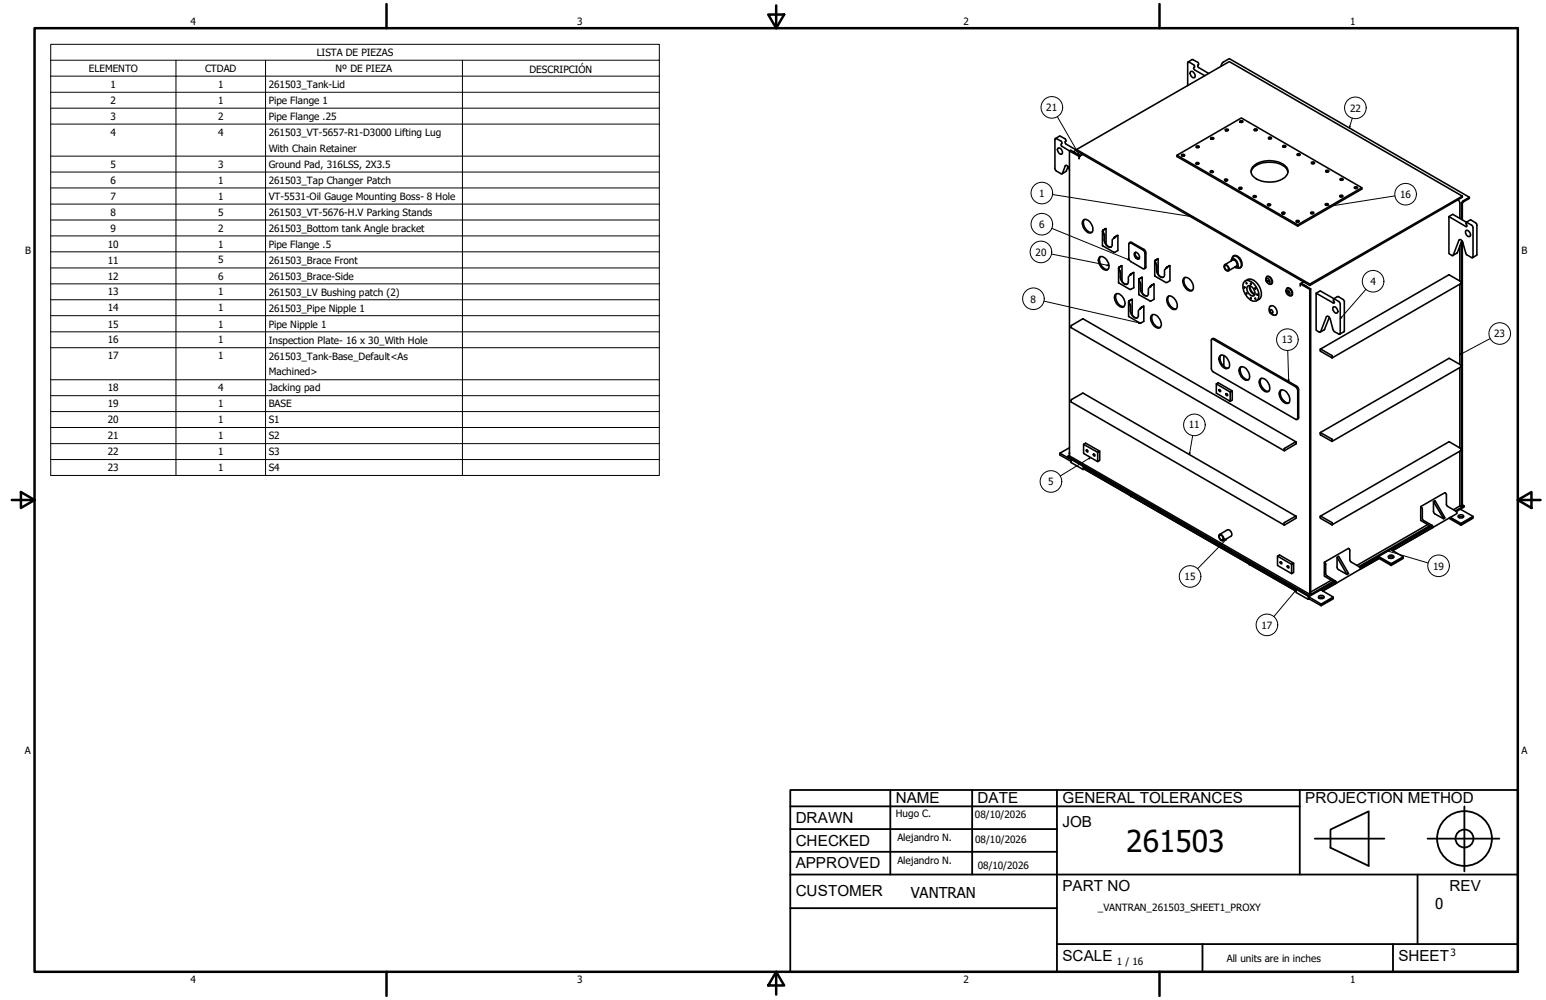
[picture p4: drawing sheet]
<svg xmlns="http://www.w3.org/2000/svg" width="432mm" height="279mm" viewBox="0 0 432 279" stroke-linecap="round" stroke-linejoin="round" font-family="sans-serif">
<!-- layer: Visible (ANSI) -->
<g fill="none" stroke="#000" stroke-width=".44">
<path d="M331.9 17.3l1.3-.7 1.5 1 .1 .4-.3 .3 .2 .6 2.9 1.6M341.1 18.5v-.4l.5-.7 1.7-1 67.1 38.7M294.8 38.7l1.1-.7 .3 .1 1.4 .8 .2 .5-.3 .2v.4l.3 .3 2.8 1.6M332.5 20a1.14 1.14 0 0 1 1.1 1.7 1.18 1.18 0 0 1-1.1-1.7zM336.5 21.1l-2.9-1.7a.47 .47 0 0 1 .1-.8l-.3-.5-1.4-.8-.3 .1v6.5M338.1 38.5l.4-.1a.34 .34 0 0 1 .4 0 .34 .34 0 0 1 0 .5 .34 .34 0 0 1-.4 0zM338.3 38.9h.5M342.2 36.2l.3-.1a.34 .34 0 0 1 .5 0 .34 .34 0 0 1 0 .5 .34 .34 0 0 1-.5 0zM342.4 36.5h.5M346.3 33.8l.3-.1a.34 .34 0 0 1 .5 0 .34 .34 0 0 1 0 .5 .34 .34 0 0 1-.5 0l-.3-.2zM346.5 34.2h.5M350.3 36.2l.2-.2a.36 .36 0 0 1 .5-.1 .36 .36 0 0 1 .1 .5 .36 .36 0 0 1-.5 .1z"/>
<path d="M350.5 36.4h.5M354.4 38.4h.7a.38 .38 0 0 1-.4 .4 .38 .38 0 0 1-.4-.4zM354.5 38.8h.5M295.5 41.4a1.08 1.08 0 0 1 1 .5 1.08 1.08 0 0 1 0 1.2 1.35 1.35 0 0 1-1-1.7zM298.3 46.5l-.5 1.3-1.2 .8M300 42.5l1.7 1.1M300.7 41.8v.4l65.1 37.6 42.6-24.7v-.3l-65.1-37.6-42.6 24.6 65.1 37.6 42.6-24.6M300.7 41.8l-.9 .6M301.4 43.7l-2.7-1.5v85.2l67.1 38.7 .3-.2v-85.2l-2.7-1.5-.2 .1v.6M301.7 43.6l.7-.5-.7 .4-2.7-1.5-.3 .2-2.2-1.4-.1-.5 .2-.5-.2-.4-1.4-.7h-.3v8.7l.4 .4 1.4 .8 1-2.2a.68 .68 0 0 1 .7 0 .68 .68 0 0 1 .4 .6l.1 .6M301.7 43.6l-.3 .7v-.6M301.7 43.6l-.3 .1"/>
<path d="M328.7 43.4l18-10.4 33.7 19.5-17.9 10.3M330.1 43.6a.4 .4 0 0 1 .3-.6 .4 .4 0 0 1 .5 .4l-.4 .2h-.4h.6M334.1 45.8a.39 .39 0 0 1 .3-.4 .39 .39 0 0 1 .5 .3l-.8 .1h.6M334.1 40.8h.6a.36 .36 0 0 1 0 .6 .36 .36 0 0 1-.6-.3zM334.3 41.2h.5M338 47.9l.6-.1a.23 .23 0 0 1 .3 .2 .23 .23 0 0 1-.3 .2l-.5-.1zM338.1 48.2h.6M342.1 50.5a.4 .4 0 0 1 .3-.6 .4 .4 0 0 1 .5 .4l-.3 .2h-.5h.6M346.1 52.8a.34 .34 0 0 1 .4-.5 .34 .34 0 0 1 .3 .5h-.7h.6M349.4 48.1a4.5 4.5 0 0 1 4.8-2.8 5.3 5.3 0 0 1 5.4 2.4l.1 .4M349.9 46.5a7.1 7.1 0 0 1 9.6 .4 2.38 2.38 0 0 1-1.7 3.3 7 7 0 0 1-8.2-1.4l-.1-.4a1.84 1.84 0 0 1 .4-1.9zM350 54.8l.6-.1a.23 .23 0 0 1 .3 .2 .23 .23 0 0 1-.3 .2h-.5z"/>
<path d="M350.1 55.1h.6M354.1 57.4a.4 .4 0 0 1 .3-.6 .4 .4 0 0 1 .5 .4l-.3 .3-.5-.1h.6M358.1 59.7a.34 .34 0 0 1 .4-.5 .34 .34 0 0 1 .3 .5h-.7h.6M358.3 40.7l.3-.1a.34 .34 0 0 1 .5 .1 .34 .34 0 0 1 0 .4 .34 .34 0 0 1-.5 0l-.3-.1zM358.5 41.1h.5M362.3 43.1l.2-.1a.34 .34 0 0 1 .5-.1 .34 .34 0 0 1 .1 .5 .34 .34 0 0 1-.5 0l-.3-.2zM362.5 43.4h.5M366.1 59.4l.6-.2a.23 .23 0 0 1 .3 .3 .23 .23 0 0 1-.4 .2l-.5-.1zM366.2 59.7h.6M366.3 45.4l.3-.1a.33 .33 0 0 1 .5 0 .33 .33 0 0 1 0 .4 .33 .33 0 0 1-.5 0zM366.5 45.7h.5M370.1 57l.4-.1a.33 .33 0 0 1 .4 0 .33 .33 0 0 1 0 .5 .33 .33 0 0 1-.4-.1z"/>
<path d="M370.3 57.3h.5M370.3 47.7l.3-.1a.34 .34 0 0 1 .5 0 .34 .34 0 0 1 0 .5 .34 .34 0 0 1-.5 0zM370.5 48h.5M374.2 54.7l.3-.2a.33 .33 0 0 1 .5 0 .33 .33 0 0 1 0 .5 .33 .33 0 0 1-.5 0zM374.3 55h.6M374.3 50a.36 .36 0 0 1 .6-.2 .36 .36 0 0 1 0 .6h-.4zM374.5 50.3h.5M378.3 52.3l.3-.1a.33 .33 0 0 1 .5 0 .33 .33 0 0 1 0 .5 .33 .33 0 0 1-.5-.1l-.3-.1zM378.5 52.6h.5M380.4 52.5v.3l-17.9 10.4-33.8-19.4v-.4l33.8 19.4v.4M407.2 55.8l.5 .8v4.4M302.6 61.5a1.96 1.96 0 0 1 2.5 1.6l.1 .6a1.02 1.02 0 0 1-.4 1.3 1.02 1.02 0 0 1-1.4-.4 2.56 2.56 0 0 1-.8-3.1z"/>
<path d="M302.9 61.3a2.65 2.65 0 0 0 1.5 3.6h.5M307 71.9h.1a1.97 1.97 0 0 1 2.5 1.5l.1 .6a1.04 1.04 0 0 1-.5 1.4 1.04 1.04 0 0 1-1.4-.4 2.85 2.85 0 0 1-.8-3.1zM307.4 71.7a2.56 2.56 0 0 0 .8 3.2l.9 .4 .3-.1M307.9 64.6v4l3.2 1.9 1.1-.5v-4.2M308 64.8h.1M308 64.3v.5M308 64.3l.9-.4-.8 .5M308 64.8l.4 .9M308 64.3l.1 .1M308.1 64.8l.4 .9v1.3a2.07 2.07 0 0 0 1.9 2M308.1 64.4v.4M308.4 65.7v1.3a1.84 1.84 0 0 0 2 2l.2-.4v-1.6l.5-.5"/>
<path d="M308.5 65.7h-.1M308.9 63.9v4.2M311.3 66.2l-.2 .3M311.3 66.2l.9-.4-.8 .5M311.3 66.2l.1 .1M311.4 66.3l-.3 .2M312.4 74.9v4.2l3.2 1.8 1.1-.5v-4.3M312.5 74.7v.5M312.5 74.7l.9-.5-.9 .5M312.5 75.2l.4 .9M312.5 74.7h.1M312.5 75.1l.5 .9v1.3a1.96 1.96 0 0 0 1.8 2.1"/>
<path d="M312.5 75.1v.1M312.5 74.7v.4M312.9 76.1v1.3a1.82 1.82 0 0 0 1.9 2l.4-.6v-1.4l.3-.5M313 76l-.1 .1M313.4 74.2v4.3M315.5 67.8l3.8 2.1 .4 .4 .1 4.4a.36 .36 0 0 1-.2 .4 .36 .36 0 0 1-.4 0l-3.7-2.4-.2-.5v-4.1zM315.5 67.9l.5-.2 3.8 2.2 .2 .5v4.3l-.4 .4M315.8 76.6l-.3 .3M315.8 76.6l.9-.5-.9 .5M315.8 76.6h.1M316.9 70.6a1.12 1.12 0 0 1 1.2 .5 1.12 1.12 0 0 1-.1 1.3h-.3l-.6-.5-.3-.6zM317.2 70.5l-.1 .6 .5 .9"/>
<path d="M317.4 72.1l.4-.2 .1 .4M317.9 72.3h.3M317.9 72.3l-.2 .1M318.1 78.2v4.1l3.1 1.8 1.1-.5v-4.2M318.1 77.9v.5M318.1 77.9l.9-.4-.8 .5M318.1 78.4l.4 .9M318.1 77.9l.1 .1M318.2 78.4l.4 .8v1.4a1.95 1.95 0 0 0 1.9 2M318.2 78.4h-.1M318.2 78v.4M318.5 79.3v1.3a1.83 1.83 0 0 0 2 2l.2-.4v-1.6l.5-.5"/>
<path d="M318.6 79.2l-.1 .1M319 77.5v4.2M321.4 79.8l-.2 .3M321.4 79.8l.9-.4-.8 .5M321.4 79.8l.1 .1M321.5 79.9l-.3 .2M322.5 73v4.1l3.1 1.8 1.2-.5v-4.2M322.6 72.8v.4M322.6 72.8l.9-.5-.8 .5M322.6 73.2l.4 .9M322.6 72.8h.1M322.7 73.2l.4 .9v1.3a1.86 1.86 0 0 0 1.8 2"/>
<path d="M322.7 73.2h-.1M322.7 72.8v.4M323 74.1v1.3a1.74 1.74 0 0 0 2 2l.2-.4v-1.6l.4-.4M323 74.1h.1M323.5 72.3v4.3M325.9 74.7l-.3 .3M325.9 74.7l.9-.5-.9 .5M325.9 74.7h.1M330.6 77.8a1.59 1.59 0 0 1 2.3 1.1 1.56 1.56 0 0 1-.2 2.4 2.68 2.68 0 0 1-2.1-3.5zM331 77.5a2.52 2.52 0 0 0 2 3.6M341.9 74.2a.85 .85 0 0 1 .9-.1 .85 .85 0 0 1 .4 .8v.7a.98 .98 0 0 1-1-.2 .98 .98 0 0 1-.3-1zM342.1 74.2a.79 .79 0 0 1 .9 .4 .79 .79 0 0 1-.2 1l-.6-.5z"/>
<path d="M342.1 74l2.2-1.4a1.14 1.14 0 0 1 1 1.8l-2.2 1.3M343.9 73v-.4a.99 .99 0 0 1 1-.2 .99 .99 0 0 1 .7 .8l.2 1a.6 .6 0 0 1-.3 .6 .6 .6 0 0 1-.7-.1M344 72.4a.94 .94 0 0 1 .8-1 .94 .94 0 0 1 1.1 .7 1.82 1.82 0 0 1 .2 2.8l-.7-.2M344.4 71.6a1.99 1.99 0 0 1 2.5 2.1v.5l-.6 .7M344.6 72.1l-.5 .2M345.9 74.5l-.4 .2M347.3 78.9a1.97 1.97 0 0 1 3.2 .7 3.8 3.8 0 0 1 .7 4.2l-.2 .2a2.71 2.71 0 0 1-3.2-1.8l-.6-1.8zM347.8 78.5l.7-.4a2.97 2.97 0 0 1 3.3 2.1 2.79 2.79 0 0 1-.1 3.4l-.7 .4M348.5 79.9a1.8 1.8 0 0 1 2 2.1v.2a.76 .76 0 0 1-.7 .6 .76 .76 0 0 1-.8-.6l-.7-1.1-.1-.5zM349 79.8a2.31 2.31 0 0 0 1.5 2.5M349.1 79.8l.2 1.2 1.2 1.2M353.6 77.9a.78 .78 0 0 1 1 .4 .78 .78 0 0 1-.2 .9l-.6-.3z"/>
<path d="M353.6 78a.63 .63 0 0 1 .5-.8 .63 .63 0 0 1 .7 .5 .96 .96 0 0 1 0 1.7l-.5-.2M353.8 77.3a1.19 1.19 0 0 1 1.6 1.2v.4l-.4 .5M354 78.4l.3 .3zM362.1 61.7l.6-.1a.39 .39 0 0 1-.1 .6 .39 .39 0 0 1-.6-.3zM362.1 62h.6M363.2 79.3l2.6 1.5M363.7 79l.4-.3-.7 .5 1.7 .9M365.8 79.4v.4M404.7 60.5l4.7 2.8 .3-.1-.2-1.1 1.8 1.1 .1 8.5a.26 .26 0 0 1-.1 .3 .26 .26 0 0 1-.3-.1l-1.6-1-.9-3.4-.6-.6-.4 .2-1.6 4.2-.3 .1-.9-.5zM404.7 60.5l1.1-.6 3.8 2.2M407.7 68.7v9.8M407.7 79.4v22.5"/>
<path d="M408.2 61.3v-4.5l.4-.7 1.8-1v.3l-1.7 1-.3 .4v4.6M408.2 67.6v74l-.5-.2M408.3 67.2l-1.3 3.5-1.2 .7M408.4 67.5v74l-.2 .1M409.4 64.4a1.18 1.18 0 0 1 1.1 1.7 1.18 1.18 0 0 1-1.1-1.7zM409.5 62.1l1.3-.6 1.6 .9 .1 .3v8.5l-1.2 .8M311.4 82.4h.1a1.42 1.42 0 0 1 2.2 .8l.1 .2a1.65 1.65 0 0 1-.2 2.5 2.73 2.73 0 0 1-2.2-3.5zM311.8 82a2.68 2.68 0 0 0 2.1 3.7M315.2 84.3v4.1l3.2 1.9 1.1-.5v-4.3M315.3 84.5h.1M315.3 84.1v.4M315.3 84.1l.9-.5-.8 .5"/>
<path d="M315.3 84.5l.4 1M315.3 84.1h.1M315.4 84.5l.4 .9v1.3a2.26 2.26 0 0 0 1.8 2.1h.1M315.4 84.1v.4M315.7 85.5v1.3a1.83 1.83 0 0 0 2 2l.2-.4v-1.6l.4-.5M315.8 85.4l-.1 .1M316.2 83.6v4.3M318.6 86l-.3 .3M318.6 86l.9-.5-.9 .5M318.6 86h.1M321.7 88.1a1.89 1.89 0 0 1 2.4 1.5 1.27 1.27 0 0 1-.7 2.1 3.1 3.1 0 0 1-1.9-3.4zM321.9 87.9a2.68 2.68 0 0 0 2.1 3.6"/>
<path d="M326.2 82.9a1.98 1.98 0 0 1 2.5 1.7 1.1 1.1 0 0 1 .1 1.3 1.1 1.1 0 0 1-1.2 .5 2.67 2.67 0 0 1-1.4-3.5zM326.5 82.7a2.56 2.56 0 0 0 2 3.6M338.4 94.8l.4-.1 23.3 13.5 .4 .8-.2 8.2h-.4l-23.1-13.3-.5-.8zM338.5 94.7l.7-.1 23.3 13.5 .2 .7v8l-.4 .4M340.9 99.3a2.21 2.21 0 0 1 2.4 2l.1 .3a1.04 1.04 0 0 1-.5 1.3 1.04 1.04 0 0 1-1.3-.3 2.46 2.46 0 0 1-.7-3.3zM341.1 99.3a2.65 2.65 0 0 0 1.5 3.5h.5M341.8 99.3v3.1M349.2 83.2h.2v.2zM350.5 80.4l.2 .3zM350.5 83.2l.2 .4zM351 82.2l.2 .2zM354.5 86.4a.9 .9 0 0 1 .8-1 .9 .9 0 0 1 1 .7 1.11 1.11 0 0 1 .5 1.1 1.11 1.11 0 0 1-.8 .9l-.5-.2"/>
<path d="M354.5 86.3a1.26 1.26 0 0 0 .9 1.6M354.9 86.5a.58 .58 0 0 1 .5 .4 .58 .58 0 0 1-.1 .6l-.5-.4zM359.2 81.2a.79 .79 0 0 1 1 .3 .79 .79 0 0 1-.1 1l-.6-.3zM359.2 81.3a.63 .63 0 0 1 .5-.8 .63 .63 0 0 1 .7 .5 .96 .96 0 0 1 0 1.7l-.5-.2M359.5 80.6a1.18 1.18 0 0 1 1.5 1.3l-.1 .5-.3 .2M365.8 80.8v85.3M366.1 80.7l-.3 .1M367.6 81.9l4.9 2.8 .2-.3-.3-.8 .3-.1 1.3 .8 .3 .5v8.5l-.2 .1-1.5-.9-1.1-3.3-.6-.9-.4 .2-1.6 4.1-.3 .2-1-.5zM367.6 81.9l1.1-.6 3.9 2.1M368.7 97.5l3.3 1.8 .1 .6-3.2-1.7zM368.8 97.5l35.9-20.7 3.3 1.9v.5l-36 20.8M371.3 88.6l-1.3 3.5-1.3 .7"/>
<path d="M372.3 85.9a1.03 1.03 0 0 1 1.2 .4 1.03 1.03 0 0 1-.1 1.2 1.29 1.29 0 0 1-1.1-1.6zM372.5 83.5l1.3-.6 1.4 .8 .3 .4v8.5l-1.3 .7M339.7 107.3l3.9 2.2M340.5 108.9l.3 .1 .1 .4-.3-.1zM342.4 110l.4 .2v.4l-.3-.2zM344.2 109.2l-4-2.3-.5 .4v2.6l3.9 2.2 .6-.3v-2.6l-.6 .3v2.6M346.3 102.7a1.58 1.58 0 0 1 2.3 1.1 1.56 1.56 0 0 1-.2 2.4 2.68 2.68 0 0 1-2.1-3.5zM346.6 102.5a2.6 2.6 0 0 0 2.1 3.5M352 105.9a1.71 1.71 0 0 1 2.3 1.4l.3 .8a1.01 1.01 0 0 1-.4 1.4 1.01 1.01 0 0 1-1.4-.5 2.59 2.59 0 0 1-.8-3.1zM352.3 105.7a2.52 2.52 0 0 0 2 3.6M357.7 109a2.42 2.42 0 0 1 2.5 2.9 .99 .99 0 0 1-.7 .9 .99 .99 0 0 1-1.1-.5 2.46 2.46 0 0 1-.7-3.3zM357.9 109a2.52 2.52 0 0 0 2.1 3.5"/>
<path d="M407.7 102.7v22.5M296 126.6l3.1 1.8M298.7 126.4v.5M298.7 125.1l-2.7 1.5v.5l3.1 1.8M298.7 127.2l-.4 .3 67.3 38.9v.3l-67.3-38.9v-.3M299.1 128.3v.9l3.4 2 .3-.2v-.6M302.5 130.3v.9M302.6 124.1l4 2.3M302.8 131l13 7.5M302.8 130.5l13 7.5M303.5 125.7l.3 .2v.4l-.3-.2zM305.4 126.8l.4 .3v.3l-.4-.1z"/>
<path d="M306.6 126.4l.5-.4v2.7l-.5 .3zM307.1 126l-3.9-2.2-.6 .3v2.6l4 2.3M315.8 137.9v.8h.2l32.9 18.9M316 138.2l32.9 19M358.6 125.3l3.4-1.9-.1 .7-3.1 1.8zM361.9 123.4l-59.4-34.3-3.3 1.8-.1 .7 59.5 34.3M368.8 120.8l3.2 1.9 .1 .6-3.2-1.8zM368.8 120.8l35.9-20.7 3.3 1.9 .1 .6-36.1 20.7M407.7 126v15.4M340.4 149.5a.85 .85 0 0 1 1 0 .85 .85 0 0 1 .4 .9v.4a.57 .57 0 0 1-.7 .3 .57 .57 0 0 1-.4-.5zM340.6 149.6a.81 .81 0 0 1 .9 .4 .81 .81 0 0 1-.1 .9l-.6-.3-.2-.5zM340.6 149.4l2.2-1.4a1.21 1.21 0 0 1 1.1 1.8l-2.3 1.3"/>
<path d="M348.9 157v.9l.3-.1 12.8 7.4M349.2 157.3l12.8 7.4M356.8 155.4l3.9 2.3M357.6 157l.4 .2v.3l-.4-.2zM358.6 146.1l3.4-1.9-.1 .6-3.1 1.9zM359.5 158.1l.5 .2v.4l-.5-.3zM360.7 157.7l.6-.3v2.6l-.6 .3zM361.3 157.4l-3.9-2.3-.6 .3v2.6l3.9 2.3M361.9 144.2l-59.4-34.3-3.3 1.8v.6l59.4 34.4M368.7 144.2l3.3 1.8 .1 .6-3.2-1.8zM368.8 144.2l35.9-20.8 3.4 2-.1 .5-36 20.7M369.9 157.1l.4 .4 .1 3.2 2.6 1.6 .3 .6 6.7-3.9-.3-.6-2.6-1.6-.1-3.2-.4-.4-6.7 3.9v3.9l3.4 1.9-3.9 2.2"/>
<path d="M373.4 155.7l2.8 4.8 .5-.2-2.8-4.9-.5 .3 .1 3.1 2.7 1.7M385.2 156v-.4l-5.3 3M385.2 155.6l3.4 1.9v.5l-3.4-2M385.2 156l-5.2 3M387.9 155.8l.3-.2 1 .2M387.9 155.3a.78 .78 0 0 1 .8-.2 .78 .78 0 0 1 .6 .7 .82 .82 0 0 1-.9 .3 .82 .82 0 0 1-.6-.7zM388.6 157.5l3.3-1.9v.4l-3.3 2M396.8 141.5l.5 .6v3l2.7 1.6 .2 .7 6.7-3.9-.2-.7-2.4-1.3-.3-.4v-3l-.5-.4-6.7 3.8v3.9l3.4 2-11.3 6.5M398.8 146.6l-19.8 11.4M399.4 146.9l-19.9 11.4M399.6 147.1l-19.8 11.4M399.7 147.1l-11.1 6.5 3.3 2"/>
<path d="M400.4 140.1l2.8 4.9 .4-.3-2.8-4.8-.4 .2v3l.2 .3 2.6 1.6M405.1 144.5l3 1.7v.5l-3.4-1.9M407.3 144.1a.9 .9 0 0 1 1.5 .3 1.02 1.02 0 0 1-1.6-.1zM407.4 144.5l.4-.2 .9 .2M407.7 141.4l-1.7 1M408.1 146.2l3.3-1.9v.5l-3.3 1.9M408.1 142.2v.2l3.3 1.9M408.4 141l.5 .4v.3l-2.2 1.2M408.9 141.4l-2.4 1.3M362 164.7v.8l3.4 1.9M365.4 166.6v.8l.2-.1M365.6 166.8l3.4 2v.4"/>
<path d="M365.6 166.6v.7M365.6 167.3l3.4 1.9M368.2 166.7a.91 .91 0 0 1 1.6 .2 .91 .91 0 0 1-1.6-.2zM368.4 167.1l.6-.3 .7 .3M369 168.8l3.4-2v.5l-3.4 1.9M371.9 162.1l-5.8 3.3M372.4 162.4l-6.8 4M372.7 162.6l-7.1 4.1M372.8 162.7l-3.8 2.1 3.4 2"/>
<circle cx="348.1" cy="79.1" r=".12"/>
<circle cx="349.4" cy="79.2" r=".13"/>
<circle cx="347.6" cy="80.3" r=".13"/>
<circle cx="348.1" cy="82" r=".14"/>
<circle cx="359.7" cy="81.7" r=".12"/>
</g>
<g fill="#000">
<circle cx="311.1" cy="66.5" r=".22"/>
<circle cx="315.5" cy="76.9" r=".22"/>
<circle cx="325.6" cy="75" r=".22"/>
<circle cx="321.2" cy="80.1" r=".22"/>
<circle cx="354.5" cy="86.3" r=".22"/>
</g>
<g fill="none" stroke="#000" stroke-width=".28">
<path d="M14.2 16.8v-4.4h169.9v4.4M14.2 16.8h169.9v4.5M14.2 16.8v116h169.9v-111.5M49.1 16.8v116M74.2 16.8v116M129.2 16.8v116M14.2 21.3h169.9M14.2 25.8h169.9M14.2 30.2h169.9M14.2 34.7h169.9M295.3 32.6l6.4 11.1M376.9 35.2l.2 .1-.2 .5z"/>
<path d="M377.7 33l-.8 2.8M14.2 43.6h169.9M14.2 48.1h169.9M14.2 52.5h169.9M14.2 57h169.9M294 54.4l39.2 6.2M301.3 43.3l.3-.1 .1 .5zM371.4 57.6l.5-.2v.3zM389.6 54.7l-18.2 2.9M14.2 61.5h169.9M14.2 65.9h169.9M14.2 70.4h169.9"/>
<path d="M14.2 74.9h169.9M14.2 79.3h169.9M293.8 71l16 3.2M293.8 63.8l21.7 8.8M309.2 74l.6 .2h-.6zM315 72.3l.5 .3h-.5zM332.7 60.4l.5 .2h-.5zM14.2 83.8h169.9M14.2 88.2h169.9M14.2 92.7h169.9M14.2 97.2h169.9M291.6 84.1l26.9 6.2"/>
<path d="M318.1 90l.4 .3h-.5zM359.7 97.9l.2 8.7M374.6 88.6l.2 .2-.5 .2zM381.5 80.8l-7.2 8.2M407.7 99.1l.4-.4 .1 .2zM416.2 94.6l-8.5 4.5M14.2 106.1h169.9M14.2 110.6h169.9M14.2 115h169.9M14.2 119.4h169.9M359.8 106.1h.2l-.1 .5zM14.2 124h169.9"/>
<path d="M14.2 128.4h169.9M304.1 128l.5-.2-.4 .4zM304.6 127.8l-8.4 5.2M332.2 126.5l.2 .1-.2 .4zM333.1 121.7l-.9 5.3M342.3 150.7l.4-.3-.2 .5zM342.7 150.4l-8.2 8.5M387.3 153.9h.5l-.1 .2zM387.3 153.9l11.5 3.4M361.6 165.2l.4-.4-.2 .6zM362 164.8l-6.2 7.5"/>
<circle cx="293.8" cy="30" r="3"/>
<circle cx="378.6" cy="30.1" r="3"/>
<circle cx="291" cy="53.9" r="3"/>
<circle cx="392.6" cy="54.3" r="3"/>
<circle cx="290.7" cy="70.4" r="3"/>
<circle cx="291" cy="62.6" r="3"/>
<circle cx="383.5" cy="78.6" r="3"/>
<circle cx="288.6" cy="83.5" r="3"/>
<circle cx="359.6" cy="94.9" r="3"/>
<circle cx="418.9" cy="93.2" r="3"/>
<circle cx="333.6" cy="118.7" r="3"/>
<circle cx="293.5" cy="134.5" r="3"/>
<circle cx="401.8" cy="158.1" r="3"/>
<circle cx="332.4" cy="161.1" r="3"/>
<circle cx="353.9" cy="174.6" r="3"/>
</g>
<!-- layer: Borde (ANSI) -->
<g fill="none" stroke="#000" stroke-width=".7">
<path d="M9.7 7.9h414.2v263.6h-414.2zM107.9 1.1v6.8M214.6 4.1h4.4l-2.2 3.8zM216.8 1.5v6.4M323.8 1.1v6.8M3.3 139.7h6.4M5.8 137.5l3.9 2.2-3.9 2.2zM423.9 139.7l3.8-2.2v4.4zM423.9 139.7h6.4M107.9 271.5v6.8M216.8 271.5l2.2 3.8h-4.4zM216.8 271.5v6.4"/>
<path d="M323.8 271.5v6.8"/>
</g>
<!-- layer: Title (ANSI)-1 -->
<g fill="none" stroke="#000" stroke-width=".51">
<path d="M220.7 220.7h203.2v50.8h-203.2zM220.7 225.3h142.3M220.7 231.6h74.5M220.7 238h74.5M248.7 220.7v23.6M271.5 220.7v23.6M295.2 220.7v50.8M363 220.7v23.6M367.2 234.3h19.5M371.6 231.8l10.7-5.1v15.2l-10.7-5zM398.7 234.3h20.1M409 225.3v18.2"/>
<path d="M220.7 244.3h203.2M220.7 253.7h74.5M395.9 244.3v19.5M295.2 263.8h128.7M335.9 263.8v7.7M389.1 263.8v7.7"/>
<circle cx="409" cy="234.3" r="7.7"/>
<circle cx="409" cy="234.3" r="2.51"/>
</g>
<g fill="#000">
<path d="M376.9 35.2l.2 .1-.2 .5zM301.3 43.3l.3-.1 .1 .5zM371.4 57.6l.5-.2v.3zM309.2 74l.6 .2h-.6zM315 72.3l.5 .3h-.5zM332.7 60.4l.5 .2h-.5zM318.1 90l.4 .3h-.5zM374.6 88.6l.2 .2-.5 .2zM407.7 99.1l.4-.4 .1 .2zM359.8 106.1h.2l-.1 .5zM304.1 128l.5-.2-.4 .4zM332.2 126.5l.2 .1-.2 .4z"/>
<path d="M342.3 150.7l.4-.3-.2 .5zM387.3 153.9h.5l-.1 .2zM361.6 165.2l.4-.4-.2 .6z"/>
</g>
<text font-size="8.4" x="314.6" y="238.1">261503</text>
<g font-size="4.3">
<text x="250.2" y="224.2">NAME</text>
<text x="273" y="224.2">DATE</text>
<text x="296.7" y="224.3">GENERAL TOLERANCES</text>
<text x="364.6" y="224.3">PROJECTION METHOD</text>
<text x="222.2" y="229.9">DRAWN</text>
<text x="296.7" y="230.9">JOB</text>
<text x="222.2" y="236.3">CHECKED</text>
<text x="222.2" y="242.6">APPROVED</text>
<text x="222.2" y="250.3">CUSTOMER</text>
<text x="296.7" y="249">PART NO</text>
<text x="404.8" y="248.9">REV</text>
<text x="296.7" y="268.4">SCALE</text>
<text x="390.6" y="268.4">SHEET</text>
</g>
<g font-size="4.2">
<text x="254.4" y="250.8">VANTRAN</text>
<text x="400.9" y="254">0</text>
</g>
<g font-size="2.8">
<text x="53.2" y="6.9">4</text>
<text x="161.2" y="6.9">3</text>
<text x="269.1" y="6.9">2</text>
<text x="377.1" y="6.9">1</text>
<text x="88.5" y="15.6">LISTA DE PIEZAS</text>
<text x="24.8" y="20.1">ELEMENTO</text>
<text x="57.3" y="20.1">CTDAD</text>
<text x="93.7" y="20.1">Nº DE PIEZA</text>
<text x="147.9" y="20.4">DESCRIPCIÓN</text>
<text x="30.9" y="24.6">1</text>
<text x="30.9" y="29">2</text>
<text x="60.9" y="24.6">1</text>
<text x="60.9" y="29">1</text>
<text x="75.1" y="24.6">261503_Tank-Lid</text>
<text x="75.1" y="29.1">Pipe Flange 1</text>
<text x="30.9" y="33.5">3</text>
<text x="60.9" y="33.5">2</text>
<text x="75.1" y="33.5">Pipe Flange .25</text>
<text x="292.2" y="31.1">21</text>
<text x="377.1" y="31.2">22</text>
<text x="30.9" y="37.9">4</text>
<text x="60.9" y="37.9">4</text>
<text x="75.1" y="38">261503_VT-5657-R1-D3000 Lifting Lug</text>
<text x="30.9" y="46.9">5</text>
<text x="60.9" y="46.9">3</text>
<text x="75.1" y="42.4">With Chain Retainer</text>
<text x="75.1" y="46.9">Ground Pad, 316LSS, 2X3.5</text>
<text x="30.9" y="51.3">6</text>
<text x="60.9" y="51.3">1</text>
<text x="75.1" y="51.4">261503_Tap Changer Patch</text>
<text x="30.9" y="55.8">7</text>
<text x="60.9" y="55.8">1</text>
<text x="75.1" y="55.8">VT-5531-Oil Gauge Mounting Boss- 8 Hole</text>
<text x="290.2" y="54.9">1</text>
<text x="391" y="55.3">16</text>
<text x="30.9" y="60.3">8</text>
<text x="30.9" y="64.7">9</text>
<text x="60.9" y="60.3">5</text>
<text x="60.9" y="64.7">2</text>
<text x="75.1" y="60.3">261503_VT-5676-H.V Parking Stands</text>
<text x="75.1" y="64.8">261503_Bottom tank Angle bracket</text>
<text x="290.2" y="63.7">6</text>
<text x="7" y="70.9">B</text>
<text x="30.1" y="69.2">10</text>
<text x="60.9" y="69.2">1</text>
<text x="75.1" y="69.2">Pipe Flange .5</text>
<text x="289.2" y="71.4">20</text>
<text x="424.9" y="70.9">B</text>
<text x="30.1" y="73.7">11</text>
<text x="60.9" y="73.6">5</text>
<text x="75.1" y="73.7">261503_Brace Front</text>
<text x="30.1" y="78.1">12</text>
<text x="30.1" y="82.5">13</text>
<text x="60.9" y="78.1">6</text>
<text x="60.9" y="82.5">1</text>
<text x="75.1" y="78.1">261503_Brace-Side</text>
<text x="75.1" y="82.6">261503_LV Bushing patch (2)</text>
<text x="382.8" y="79.6">4</text>
<text x="30.1" y="87">14</text>
<text x="60.9" y="87">1</text>
<text x="75.1" y="87.1">261503_Pipe Nipple 1</text>
<text x="287.8" y="84.5">8</text>
<text x="30.1" y="91.5">15</text>
<text x="30.1" y="95.9">16</text>
<text x="60.9" y="91.5">1</text>
<text x="60.9" y="95.9">1</text>
<text x="75.1" y="91.5">Pipe Nipple 1</text>
<text x="358" y="95.9">13</text>
<text x="417.3" y="94.2">23</text>
<text x="30.1" y="100.4">17</text>
<text x="60.9" y="100.4">1</text>
<text x="75.1" y="96">Inspection Plate- 16 x 30_With Hole</text>
<text x="75.1" y="100.5">261503_Tank-Base_Default&lt;As</text>
<text x="75.1" y="104.9">Machined&gt;</text>
<text x="30.1" y="109.3">18</text>
<text x="30.1" y="113.8">19</text>
<text x="60.9" y="109.3">4</text>
<text x="60.9" y="113.8">1</text>
<text x="75.1" y="109.3">Jacking pad</text>
<text x="75.1" y="113.8">BASE</text>
<text x="30.1" y="118.3">20</text>
<text x="60.9" y="118.2">1</text>
<text x="75.1" y="118.2">S1</text>
<text x="332" y="119.7">11</text>
<text x="30.1" y="122.7">21</text>
<text x="60.9" y="122.7">1</text>
<text x="75.1" y="122.7">S2</text>
<text x="30.1" y="127.2">22</text>
<text x="30.1" y="131.6">23</text>
<text x="60.9" y="127.2">1</text>
<text x="60.9" y="131.6">1</text>
<text x="75.1" y="127.2">S3</text>
<text x="75.1" y="131.6">S4</text>
<text x="292.7" y="135.5">5</text>
<text x="400.2" y="159.1">19</text>
<text x="330.8" y="162.1">15</text>
<text x="352.3" y="175.6">17</text>
<text x="6.9" y="210.6">A</text>
<text x="424.9" y="210.6">A</text>
<text x="250.2" y="228.3">Hugo C.</text>
<text x="272.3" y="228.4">08/10/2026</text>
<text x="250.6" y="234.9">Alejandro N.</text>
<text x="272.4" y="235.6">08/10/2026</text>
<text x="250.6" y="241.5">Alejandro N.</text>
<text x="273.1" y="242.8">08/10/2026</text>
<text x="306.6" y="254.4">_VANTRAN_261503_SHEET1_PROXY</text>
<text x="312" y="269.7">1 / 16</text>
<text x="342.6" y="268.7">All units are in inches</text>
<text x="405.1" y="267.1">3</text>
<text x="53.2" y="274.6">4</text>
<text x="161.2" y="274.6">3</text>
<text x="269.1" y="274.6">2</text>
<text x="377.1" y="274.6">1</text>
</g>
</svg>
